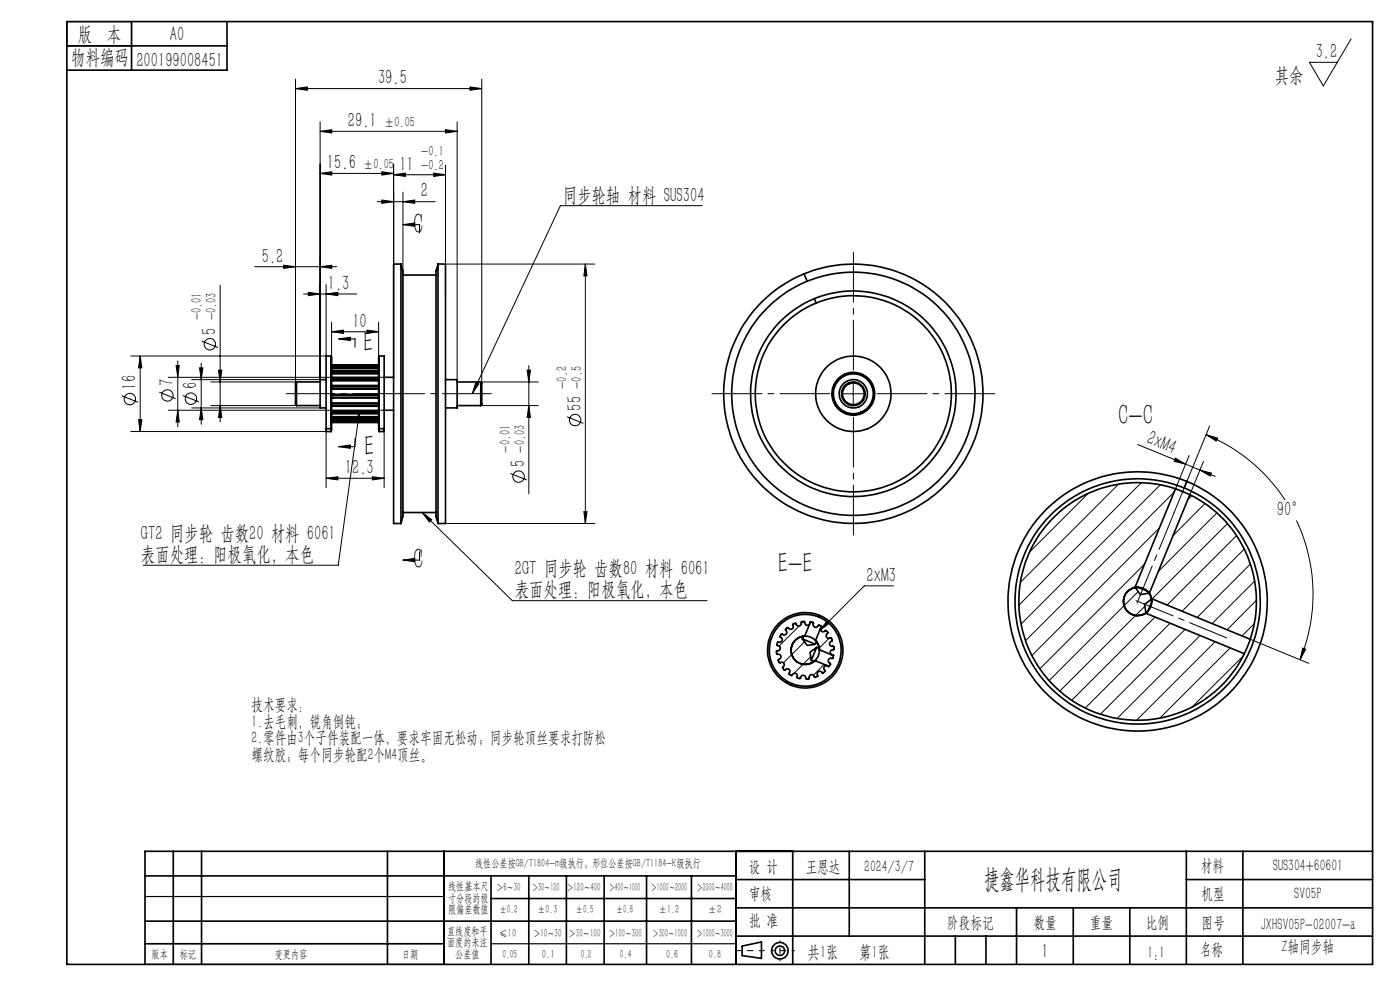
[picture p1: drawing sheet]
<svg xmlns="http://www.w3.org/2000/svg" width="297mm" height="210mm" viewBox="0 0 297 210" stroke-linecap="round" stroke-linejoin="round" font-family="sans-serif">
<g fill="none" stroke="#000" stroke-width=".21">
<path d="M62.7 18.8l2.5-.4v.7zM62.7 16.8v64.2h-18M62.7 18.8h39.5M99.7 18.4l2.5 .4-2.5 .3zM102.2 16.8v64.2h12M286.6 8.2l-5.9 10-2.9-5h5.9M67.9 36.8l2.5-.4v.7zM67.9 27.9l2.5-.4v.7zM67.9 25.9v54.6h-27.2M67.9 36.8h15.6M67.9 27.9h29.1M81 36.4l2.5 .4-2.5 .3z"/>
<path d="M83.5 37.1l2.5-.4v.7zM83.5 37.1h11M83.5 34.8v45.2M92 36.7l2.5 .4-2.5 .3zM94.5 35.1v27.6M94.5 27.5l2.5 .4-2.5 .3zM97 25.9v54.6M54 56.6h17.4M60.2 56.3l2.5 .3-2.5 .3zM67.9 56.6l2.5-.3v.6zM80 42.8h12.3M81 42.4l2.5 .4-2.5 .3z"/>
<path d="M85.5 47.7l2.5-.4v.7zM85.5 42.8l2.5-.4v.7zM85.5 40.8v17.5M85.5 47.7h3.5v1.7M94.5 56h31.7M124.2 56v55M124.2 56l.3 2.5h-.6zM149 43.6h-30.1l-18.7 39.9M29.7 75.5l.4 2.5h-.7zM29.7 75.5v16M37.4 77.5h.6l-.3 2.5zM37.7 76.5v14"/>
<path d="M42.3 78h.7l-.3 2.5zM42.7 77v13M42.8 72.3l3.4 1.4M46.4 78.5h.7l-.4 2.5zM46.7 60.5v29M64.4 62.4h11.3M65.4 62l2.5 .4-2.5 .3zM69.2 62.4l2.5-.4v.7zM69.2 60.4v15.1h-41.5M70.3 70.4l2.5-.4v.7zM70.3 68.4v10.3M70.3 70.4h10"/>
<path d="M71.8 71.9h3.5v1.8M71.8 71.9l2.5-.4v.7zM77.9 70l2.4 .4-2.4 .3zM80.3 68.4v10.3M111.8 78.5h.7l-.3 2.5zM112.2 77.5v27.3M25.8 84l3.5 1.3M27.7 91.5h41.5v12M29.4 89h.7l-.4 2.5zM33.8 83.2l3.5 1.4M35.7 87h45.8M35.7 80h45.8"/>
<path d="M37.7 87l.3 2.5h-.6zM38.8 83.9l3.4 1.4M40.7 86.5h27.2M42.7 86.5l.3 2.5h-.7zM44.7 86h18M46.7 86l.4 2.5h-.7zM71.8 94.7l2.5-.3v.7zM75.3 93v1.7h-3.5M76.3 87.1v2.5l-.7-.1zM76.3 87.1l-4.5 32.8h-41.4M81.5 91.5v12M100.9 81.1l.7 .3-1.4 2.1z"/>
<path d="M102.2 86h12M112.2 86l.3 2.5h-.7zM120.3 88.4l3.5 1.4M178.5 83.5h5M181 81v5M241.3 94.3l10.2 4.2M249.3 97.2l2.2 1.3-2.4-.6zM251.5 98.5l6.3 2.6M252.3 96.6l-2.9 7.1M254.6 99.7l2.4 .7-.2 .6zM255.3 97.9l-2.9 7M255.9 92.2l2.4 .7-.3 .6z"/>
<path d="M255.9 92.2a36.7 36.7 0 0 1 16.7 13.9M256.6 90.4l-7.5 18.3M69.2 101.5l2.5-.4v.7zM69.2 101.5h12.3M79 101.1l2.5 .4-2.5 .3zM85.5 118.8l2.5-.3v.7zM89 117v1.8h-3.5M89.6 108.7l2 1.5-.5 .5zM89.6 108.7l19.1 18.7h41.3M94.5 111h31.7M108.3 100.4l3.5 1.4M123.9 108.5h.6l-.3 2.5z"/>
<path d="M230.9 104.7l-12.5 12.4M237.3 102.7l-20.8 20.8M242.1 102.4l-26 26M242.8 119.7l-22.2 22.2M245.9 112l-27 27.1M246.2 102.8l-29.6 29.6M249.1 104.4l-31.5 31.5M252.8 105.2l-.8 .8M255.6 106.8l-6.8 6.8M258.2 108.8l-12.5 12.4M260.4 111.1l-16 16M262.3 113.6l-14.7 14.8"/>
<path d="M263.9 116.5l-13.1 13.2M265.3 119.7l-11.3 11.3M275 110.4a36.5 36.5 0 0 1 .8 29.5M169.5 132.8l-4.2 4.2M170.5 131.8l-.5 .5M170.7 136.1l-4.5 4.5M172 139.3l-3.5 3.5M173.8 137.5h.1M175.4 131.7l.5 .5-2 1.5zM175.9 135.4l-2.1 2.1M176.8 139h.1M189.5 124.3h-6.2l-9.4 9.4"/>
<path d="M241.5 125.5l-18.9 18.9M242.9 128.6l-18.1 18M245 130.9l-17.6 17.6M248.2 132.2l-18 18M251.4 133.5l-18 18M254.6 134.8l-17.6 17.6M257.8 136.1l-16.7 16.7M261 137.4l-14.9 14.9M263.7 139.2l-10.8 10.8M265.2 135.6l12.5 5.1M266.1 132.3l-2.6 2.6M266.2 123.3l-9.1 9"/>
<path d="M266.5 127.3l-6.2 6.3M276.4 137.5l.6 .2-1.2 2.2zM174.8 140.9l-2.2 2.3"/>
<circle cx="44.5" cy="73" r="1.21"/>
<circle cx="27.6" cy="84.6" r="1.22"/>
<circle cx="35.5" cy="83.9" r="1.2"/>
<circle cx="40.5" cy="84.6" r="1.22"/>
<circle cx="122" cy="89.1" r="1.2"/>
<circle cx="110" cy="101.1" r="1.2"/>
</g>
<g fill="none" stroke="#000" stroke-width=".35">
<path d="M14.2 4.6h277v200h-277zM14.2 9.7h34M27.9 4.6v10.3M48.2 4.6v10.3h-34M85.1 56h-1.6v55h1.6M85.1 56l.4 1.5v52l-.4 1.5M85.1 56v55M85.5 58.3h7M92.9 56h1.6v55h-1.6M92.9 56v55M92.9 56l-.4 1.5v52l.4 1.5M170.6 58.1l.6 1.5"/>
<path d="M70.2 75.5v15.4M70.2 75.5h-1v15.4M70.2 75.5v16M70.3 78.7h10M70.3 77.8h10M70.3 77.4h10M70.3 79.3h10M70.3 79h10M70.3 78.2h10M70.3 78h10M70.3 77.7h10M70.3 77.5h10"/>
<path d="M80.4 75.5v15.4M80.4 75.5h1.1v15.4M80.4 75.5v16M172.8 63.4l.3 .9M179.3 79.3l.1 .2M179.4 79.5a4.4 4.4 0 0 1 5.7 2.4 4.4 4.4 0 0 1-2.4 5.7M179.4 79.5a4.4 4.4 0 0 0-2.4 5.7 4.4 4.4 0 0 0 5.7 2.4M62.9 81v5M62.9 81l-.2 .2v4.6l.2 .2M62.9 81h5M62.9 86h5M69.2 80.5h-1.3v6h1.3"/>
<path d="M69.2 90.9v.6h1M69.2 90.9h1M70.2 90.9v.6M70.3 83.6h10M70.3 84.4h10M70.3 81.8h10M70.3 86.2h10M70.3 80.1h10M70.3 87.7h10M70.3 88.9h10M70.3 89.5h10M70.3 89.6h10"/>
<path d="M70.3 84.3h10M70.3 83.8h10M70.3 82.5h10M70.3 85.5h10M70.3 82.3h10M70.3 81.9h10M70.3 86.1h10M70.3 85.7h10M70.3 80.8h10M70.3 87.1h10M70.3 80.6h10M70.3 87.3h10"/>
<path d="M70.3 88.4h10M70.3 88.6h10M70.3 89.2h10M70.3 89.4h10M80.4 90.9v.6M80.4 90.9h1.1M81.5 90.9v.6h-1.1M81.5 80h2M81.5 87h2M94.5 80.5h2.5v6h-2.5M97 81h5M97 86h5"/>
<path d="M102 81v5M102 81l.2 .2v4.6l-.2 .2M182.6 87.4l.1 .2M85.5 108.7h7M249.4 103.7l3 1.2M249.4 103.7a25.2 25.2 0 0 0-31.6 14.8 25.2 25.2 0 0 0 13.5 32.2 25.2 25.2 0 0 0 32.7-12M249.4 103.7l-8.6 20.9M251.8 102.1l-.6 1.4M252.4 104.9a25.2 25.2 0 0 1 12.8 30.7M252.4 104.9l-8.6 21M170.2 135.5l2.8 1.2M170.2 135.5l1 1.4 1.8-.2"/>
<path d="M170.4 135a3 3 0 0 0-2.3 4.1 3 3 0 0 0 4.5 1.2M170.4 135l-.2 .5M170.7 134.9l.4 .1a3.1 3.1 0 0 1 1.9 .9M170.7 134.9a3 3 0 0 0-2.7 4.2 3 3 0 0 0 4.9 1M170.7 134.9l-.3 .1M171.9 131.9a.45 .45 0 0 1 .6 .1 .45 .45 0 0 1 0 .6 .62 .62 0 0 0 .6 .5 .62 .62 0 0 0 .6-.5l.5 .3M171.9 131.9v.1a.61 .61 0 0 1-.3 .5 .61 .61 0 0 1-.7 0l-.2-.3a.41 .41 0 0 0-.3-.4 .41 .41 0 0 0-.4 .2 .59 .59 0 0 1-.5 .8 .59 .59 0 0 1-.7-.6h-.2a.38 .38 0 0 0-.4 .3 .38 .38 0 0 0 .1 .4 .63 .63 0 0 1-.5 .6 .63 .63 0 0 1-.7-.4l-.1 .1a.38 .38 0 0 0-.4 .3 .38 .38 0 0 0 .3 .4 .62 .62 0 0 1-.3 .7 .62 .62 0 0 1-.8-.1l-.1 .1a.44 .44 0 0 0-.2 .5 .44 .44 0 0 0 .4 .3 .65 .65 0 0 1-.2 .7 .65 .65 0 0 1-.7 .1l-.1 .1a.43 .43 0 0 0-.1 .5 .43 .43 0 0 0 .5 .2 .55 .55 0 0 1 .2 .7 .55 .55 0 0 1-.7 .3l-.1 .2a.45 .45 0 0 0 .1 .6 .45 .45 0 0 0 .5 0 .62 .62 0 0 1 .3 .7 .62 .62 0 0 1-.5 .5v.2a.42 .42 0 0 0 .3 .4 .42 .42 0 0 0 .5-.1 .62 .62 0 0 1 .5 .5 .62 .62 0 0 1-.4 .6l.1 .2a.42 .42 0 0 0 .4 .3 .42 .42 0 0 0 .4-.2 .63 .63 0 0 1 .6 .3 .63 .63 0 0 1-.1 .8h.1a.4 .4 0 0 0 .4 .3 .4 .4 0 0 0 .3-.4 .63 .63 0 0 1 .8 .1 .63 .63 0 0 1 .1 .8h.1a.45 .45 0 0 0 .5 .1 .45 .45 0 0 0 .3-.5 .61 .61 0 0 1 .7-.1 .61 .61 0 0 1 .3 .7h.2a.38 .38 0 0 0 .4 0 .38 .38 0 0 0 .1-.5 .6 .6 0 0 1 .6-.4 .6 .6 0 0 1 .6 .6l.1-.1a.38 .38 0 0 0 .5-.2 .38 .38 0 0 0-.1-.4 .62 .62 0 0 1 .5-.6 .62 .62 0 0 1 .7 .4l.1-.1a.44 .44 0 0 0 .3-.4 .44 .44 0 0 0-.2-.5 .63 .63 0 0 1 .3-.6 .63 .63 0 0 1 .8 .2v-.1M171.9 131.9l-1.2 3M173 135.9l.7 1 .1 .9M173 135.9l.2 .2M173.2 136.1l.6 1.4M173.2 136.1l-.2 .6"/>
<path d="M173.2 137.3l-1.1 2.8M173.2 137.3l-1.4 1.1 .3 1.7M173.2 137.3l.6 .2M173.8 137.8l-.2 1.3-.7 1M173.8 137.5v.3M173.8 137.8l3 1.3M173.8 130.6l-.1 .3M174.2 132.9h.1a.64 .64 0 0 0 0 1 .64 .64 0 0 0 .9-.2l.1 .1a.43 .43 0 0 1 .3 .4 .43 .43 0 0 1-.3 .4 .63 .63 0 0 0 .3 .7 .63 .63 0 0 0 .7 0l.1 .1a.42 .42 0 0 1 .2 .5 .42 .42 0 0 1-.5 .3 .61 .61 0 0 0 0 .7 .61 .61 0 0 0 .7 .2l.1 .1a.41 .41 0 0 1 0 .5 .41 .41 0 0 1-.4 .2 .56 .56 0 0 0-.3 .7 .56 .56 0 0 0 .6 .4v.1M174.2 132.9l-1.2 3M176.8 139.1l-.1 .6a.62 .62 0 0 0-.9 .2 .62 .62 0 0 0 .4 .9l-.3 .5M240.8 124.6a2.96 2.96 0 0 1 3 1.3M240.8 124.6a3 3 0 0 0-2.2 4.1 3 3 0 0 0 4.4 1.4"/>
<path d="M240.8 124.6h.1a4.2 4.2 0 0 1 2.8 1.2h.1M240.8 124.6a3 3 0 0 0-2.2 4.1 3 3 0 0 0 4.5 1.3M240.8 124.6l1.1 1.5 1.9-.3M243 130.1l21 8.6M243.8 125.8l.5 1.3M243.8 125.9l.5 1.1M244.3 127a2.99 2.99 0 0 1-1.3 3.1M244.3 127.1a2.19 2.19 0 0 1-.5 1.8l-.3 .7-.4 .4M244.3 127l20.9 8.6M244.3 127.1l-1.5 1.1 .3 1.8M265.2 135.6l-1.2 3.1M172.1 140.1l.5 .2"/>
<path d="M172.7 140.3h-.1M172.9 140.1l3 1.2M30.8 195.4h125.4M30.8 185.8h125.4M36.8 180.6v24M42.8 180.6v24M82.2 180.6v24M94.2 180.6v24M104.2 185.8v18.8M104.2 190.6h52M112.2 185.8v18.8M120.2 185.8v18.8"/>
<path d="M128.2 185.8v18.8M137.2 185.8v18.8M146.7 185.8v18.8M156.2 180.6v24M156.2 186.6h40M156.2 198.6h135M156.2 192.6h135M168.2 180.6v24M180.2 180.6v18M196.2 180.6v24M202.7 198.6v6M209.2 198.6v6"/>
<path d="M215.7 192.6v12M227.7 192.6v12M239.7 192.6v12M251.7 186.6h39.5M251.7 180.6v24M263.7 180.6v24M291.2 180.6h-260.4v24M30.8 200.2h63.4M157.4 200.7l4.1-.9v3.5l-4.1-.6z"/>
<circle cx="181" cy="83.5" r="25.8"/>
<circle cx="181" cy="83.5" r="4.2"/>
<circle cx="181" cy="83.5" r="8"/>
<circle cx="181" cy="83.5" r="3"/>
<circle cx="181" cy="83.5" r="27.5"/>
<circle cx="181" cy="83.5" r="21.8"/>
<circle cx="181" cy="83.5" r="2.5"/>
<circle cx="181" cy="83.5" r="2.3"/>
<circle cx="181" cy="83.5" r="20.8"/>
<circle cx="181" cy="83.5" r="4.5"/>
<circle cx="170.8" cy="138" r="8"/>
<circle cx="170.8" cy="137.9" r="7.6"/>
<circle cx="241.3" cy="127.6" r="26"/>
<circle cx="241.4" cy="127.6" r="27.5"/>
<circle cx="165.5" cy="201.7" r="1.74"/>
<circle cx="165.5" cy="201.7" r="1"/>
</g>
<path d="M181 78.5v-25M176 83.5h-25M181 88.5v25M186 83.5h25" fill="none" stroke="#000" stroke-width=".21" stroke-dasharray="15.2 1.3 1.3 1.3" stroke-dashoffset="4.6"/>
<path d="M249.1 108.7l-7.9 19.2M260.2 135.3l-19.2-7.9" fill="none" stroke="#000" stroke-width=".21" stroke-dasharray="15.2 1.3 1.3 1.3" stroke-dashoffset="6.7"/>
<path d="M104.2 83.5h-43.5" fill="none" stroke="#000" stroke-width=".21" stroke-dasharray="15.2 1.3 1.3 1.3" stroke-dashoffset="4.9"/>
<path d="M162.1 201.7h-6" fill="none" stroke="#000" stroke-width=".21" stroke-dasharray="15.2 1.3 1.3 1.3" stroke-dashoffset="14.1"/>
<path d="M168.5 201.7h-4.8" fill="none" stroke="#000" stroke-width=".21" stroke-dasharray="15.2 1.3 1.3 1.3" stroke-dashoffset="14.7"/>
<path d="M165.5 199.6v4.2" fill="none" stroke="#000" stroke-width=".21" stroke-dasharray="15.2 1.3 1.3 1.3" stroke-dashoffset="15"/>
<path d="M14.2 4.6h13.7v5.1h-13.7zM30.8 190.2h63.4M30.8 204.6h63.4M104.2 200.2h52" fill="none" stroke="#000" stroke-width=".25"/>
<g fill="#000">
<path d="M99.7 18.4l2.5 .4-2.5 .3zM62.7 18.8l2.5-.4v.7zM67.9 56.6l2.5-.3v.6zM60.2 56.3l2.5 .3-2.5 .3z"/>
<path d="M83.5 37.1l2.5-.4v.7zM92 36.7l2.5 .4-2.5 .3z"/>
<path d="M85.5 47.7l2.5-.4v.7zM85.5 118.8l2.5-.3v.7z"/>
<path d="M85.5 42.8l2.5-.4v.7zM81 42.4l2.5 .4-2.5 .3z"/>
<path d="M124.2 56l.3 2.5h-.6zM123.9 108.5h.6l-.3 2.5z"/>
<path d="M65.4 62l2.5 .4-2.5 .3zM69.2 62.4l2.5-.4v.7zM67.9 36.8l2.5-.4v.7zM81 36.4l2.5 .4-2.5 .3zM67.9 27.9l2.5-.4v.7zM94.5 27.5l2.5 .4-2.5 .3zM70.3 70.4l2.5-.4v.7zM77.9 70l2.4 .4-2.4 .3zM276.4 137.5l.6 .2-1.2 2.2zM255.9 92.2l2.4 .7-.3 .6z"/>
<path d="M71.8 71.9l2.5-.4v.7zM71.8 94.7l2.5-.3v.7z"/>
<path d="M42.7 86.5l.3 2.5h-.7zM42.3 78h.7l-.3 2.5zM112.2 86l.3 2.5h-.7zM111.8 78.5h.7l-.3 2.5zM37.7 87l.3 2.5h-.6zM37.4 77.5h.6l-.3 2.5z"/>
<path d="M46.4 78.5h.7l-.4 2.5zM46.7 86l.4 2.5h-.7zM29.7 75.5l.4 2.5h-.7zM29.4 89h.7l-.4 2.5z"/>
<path d="M76.3 87.1v2.5l-.7-.1zM89.6 108.7l2 1.5-.5 .5zM100.9 81.1l.7 .3-1.4 2.1zM175.4 131.7l.5 .5-2 1.5z"/>
<path d="M249.3 97.2l2.2 1.3-2.4-.6zM254.6 99.7l2.4 .7-.2 .6z"/>
<path d="M69.2 101.5l2.5-.4v.7zM79 101.1l2.5 .4-2.5 .3z"/>
</g>
<g font-size="6.3">
<text x="87.7" y="49.5">C</text>
<text x="77" y="74.7">E</text>
<text x="237.2" y="90.2">C-C</text>
<text x="77.2" y="96.7">E</text>
<text x="87.7" y="120.7">C</text>
<text x="165" y="121.6">E-E</text>
</g>
<text font-size="5.6" x="208.8" y="188.3">捷鑫华科技有限公司</text>
<g font-size="4.4">
<text x="16.5" y="8.6">版 本</text>
<text x="36.1" y="8.6">A0</text>
<text x="15.1" y="13.7">物料编码</text>
<text x="28.9" y="14.2">200199008451</text>
<text x="80.2" y="17.9">39.5</text>
<text x="270.5" y="17.3">其余</text>
<text x="279.1" y="12.3">3.2</text>
<text x="73.8" y="27">29.1</text>
<text x="69.4" y="35.9">15.6</text>
<text x="84.7" y="36.2">11</text>
<text x="89.3" y="41.9">2</text>
<text x="119.4" y="42.7">同步轮轴 材料 SUS304</text>
<text x="55.5" y="55.7">5.2</text>
<text x="69.5" y="61.5">1.3</text>
<text x="45.8" y="71" transform="rotate(-90 45.8 71)">5</text>
<text x="74.8" y="69.5">10</text>
<text x="28.9" y="82.6" transform="rotate(-90 28.9 82.6)">16</text>
<text x="36.8" y="81.9" transform="rotate(-90 36.8 81.9)">7</text>
<text x="41.8" y="82.6" transform="rotate(-90 41.8 82.6)">6</text>
<text x="123.3" y="87.1" transform="rotate(-90 123.3 87.1)">55</text>
<text x="243.1" y="94" transform="rotate(22 243.1 94)">2xM4</text>
<text x="73.2" y="100.6">12.3</text>
<text x="111.3" y="99.1" transform="rotate(-90 111.3 99.1)">5</text>
<text x="270.9" y="109.5">90°</text>
<text x="29.9" y="114.5">GT2 同步轮 齿数20 材料 6061</text>
<text x="29.9" y="119">表面处理：阳极氧化，本色</text>
<text x="109.2" y="122">2GT 同步轮 齿数80 材料 6061</text>
<text x="183.9" y="123.4">2xM3</text>
<text x="109.2" y="126.5">表面处理：阳极氧化，本色</text>
<text x="221" y="203.2">1</text>
</g>
<g font-size="3.8">
<text x="171.3" y="203.2">共1张</text>
<text x="182.3" y="203.2">第1张</text>
</g>
<g font-size="3.5">
<text x="53.3" y="150.7">技术要求：</text>
<text x="53.3" y="154.2">1.去毛刺，锐角倒钝；</text>
<text x="53.3" y="157.7">2.零件由3个子件装配一体，要求牢固无松动；同步轮顶丝要求打防松</text>
<text x="53.3" y="161.2">螺纹胶；每个同步轮配2个M4顶丝。</text>
<text x="158.9" y="184.9">设 计</text>
<text x="170.9" y="184.9">王恩达</text>
<text x="183.4" y="184.9">2024/3/7</text>
<text x="254.7" y="184.7">材料</text>
<text x="270" y="184.7">SUS304+60601</text>
<text x="158.9" y="190.8">审核</text>
<text x="254.9" y="190.7">机型</text>
<text x="274.6" y="190.8">SV05P</text>
<text x="158.9" y="196.5">批 准</text>
<text x="200.9" y="196.9">阶段标记</text>
<text x="219.3" y="196.9">数量</text>
<text x="231.2" y="196.9">重量</text>
<text x="243.1" y="196.9">比例</text>
<text x="254.9" y="196.9">图号</text>
<text x="267.4" y="197.3">JXHSV05P-02007-a</text>
<text x="243.4" y="203.2">1:1</text>
<text x="254.5" y="202.5">名称</text>
<text x="271.9" y="201.8">Z轴同步轴</text>
</g>
<g font-size="3.1">
<text x="81.5" y="27">±0.05</text>
<text x="77" y="35.9">±0.05</text>
<text x="89.3" y="33.1">-0.1</text>
<text x="89.3" y="36.2">-0.2</text>
<text x="42.7" y="67.9" transform="rotate(-90 42.7 67.9)">-0.01</text>
<text x="45.8" y="67.9" transform="rotate(-90 45.8 67.9)">-0.03</text>
<text x="120.2" y="82.5" transform="rotate(-90 120.2 82.5)">-0.2</text>
<text x="123.3" y="82.5" transform="rotate(-90 123.3 82.5)">-0.5</text>
<text x="108.2" y="96" transform="rotate(-90 108.2 96)">-0.01</text>
<text x="111.3" y="96" transform="rotate(-90 111.3 96)">-0.03</text>
</g>
<g font-size="2.5">
<text x="100.8" y="184">线性公差按GB/T1804-m级执行；形位公差按GB/T1184-K级执行</text>
<text x="95.1" y="188.8">线性基本尺</text>
<text x="95.1" y="191.3">寸分段的极</text>
<text x="105.3" y="189.1">＞6～30</text>
<text x="112.9" y="189.1">＞30～120</text>
<text x="120.2" y="188.9">＞120～400</text>
<text x="129.2" y="188.9">＞400～1000</text>
<text x="138.1" y="189.1">＞1000～2000</text>
<text x="147.8" y="189.1">＞2000～4000</text>
<text x="95.1" y="193.8">限偏差数值</text>
<text x="105.9" y="193.8">±0.2</text>
<text x="114.1" y="193.8">±0.3</text>
<text x="122.2" y="193.8">±0.5</text>
<text x="130.7" y="193.8">±0.8</text>
<text x="139.8" y="193.8">±1.2</text>
<text x="150.2" y="193.8">±2</text>
<text x="32.2" y="203.2">版本</text>
<text x="38.1" y="203.2">标记</text>
<text x="58.3" y="203.2">变更内容</text>
<text x="85.3" y="203.2">日期</text>
<text x="94.8" y="198.3">直线度和平</text>
<text x="94.8" y="200.7">面度的未注</text>
<text x="96.6" y="203.2">公差值</text>
<text x="105.9" y="198.7">≤10</text>
<text x="106.6" y="203.2">0.05</text>
<text x="113.2" y="198.7">＞10～30</text>
<text x="115" y="203.2">0.1</text>
<text x="120.6" y="198.7">＞30～100</text>
<text x="123.2" y="203.2">0.2</text>
<text x="129.1" y="198.7">＞100～300</text>
<text x="131.5" y="203.2">0.4</text>
<text x="138.4" y="198.7">＞300～1000</text>
<text x="141.3" y="203.2">0.6</text>
<text x="147.8" y="198.7">＞1000～3000</text>
<text x="150.4" y="203.2">0.8</text>
</g>
</svg>
